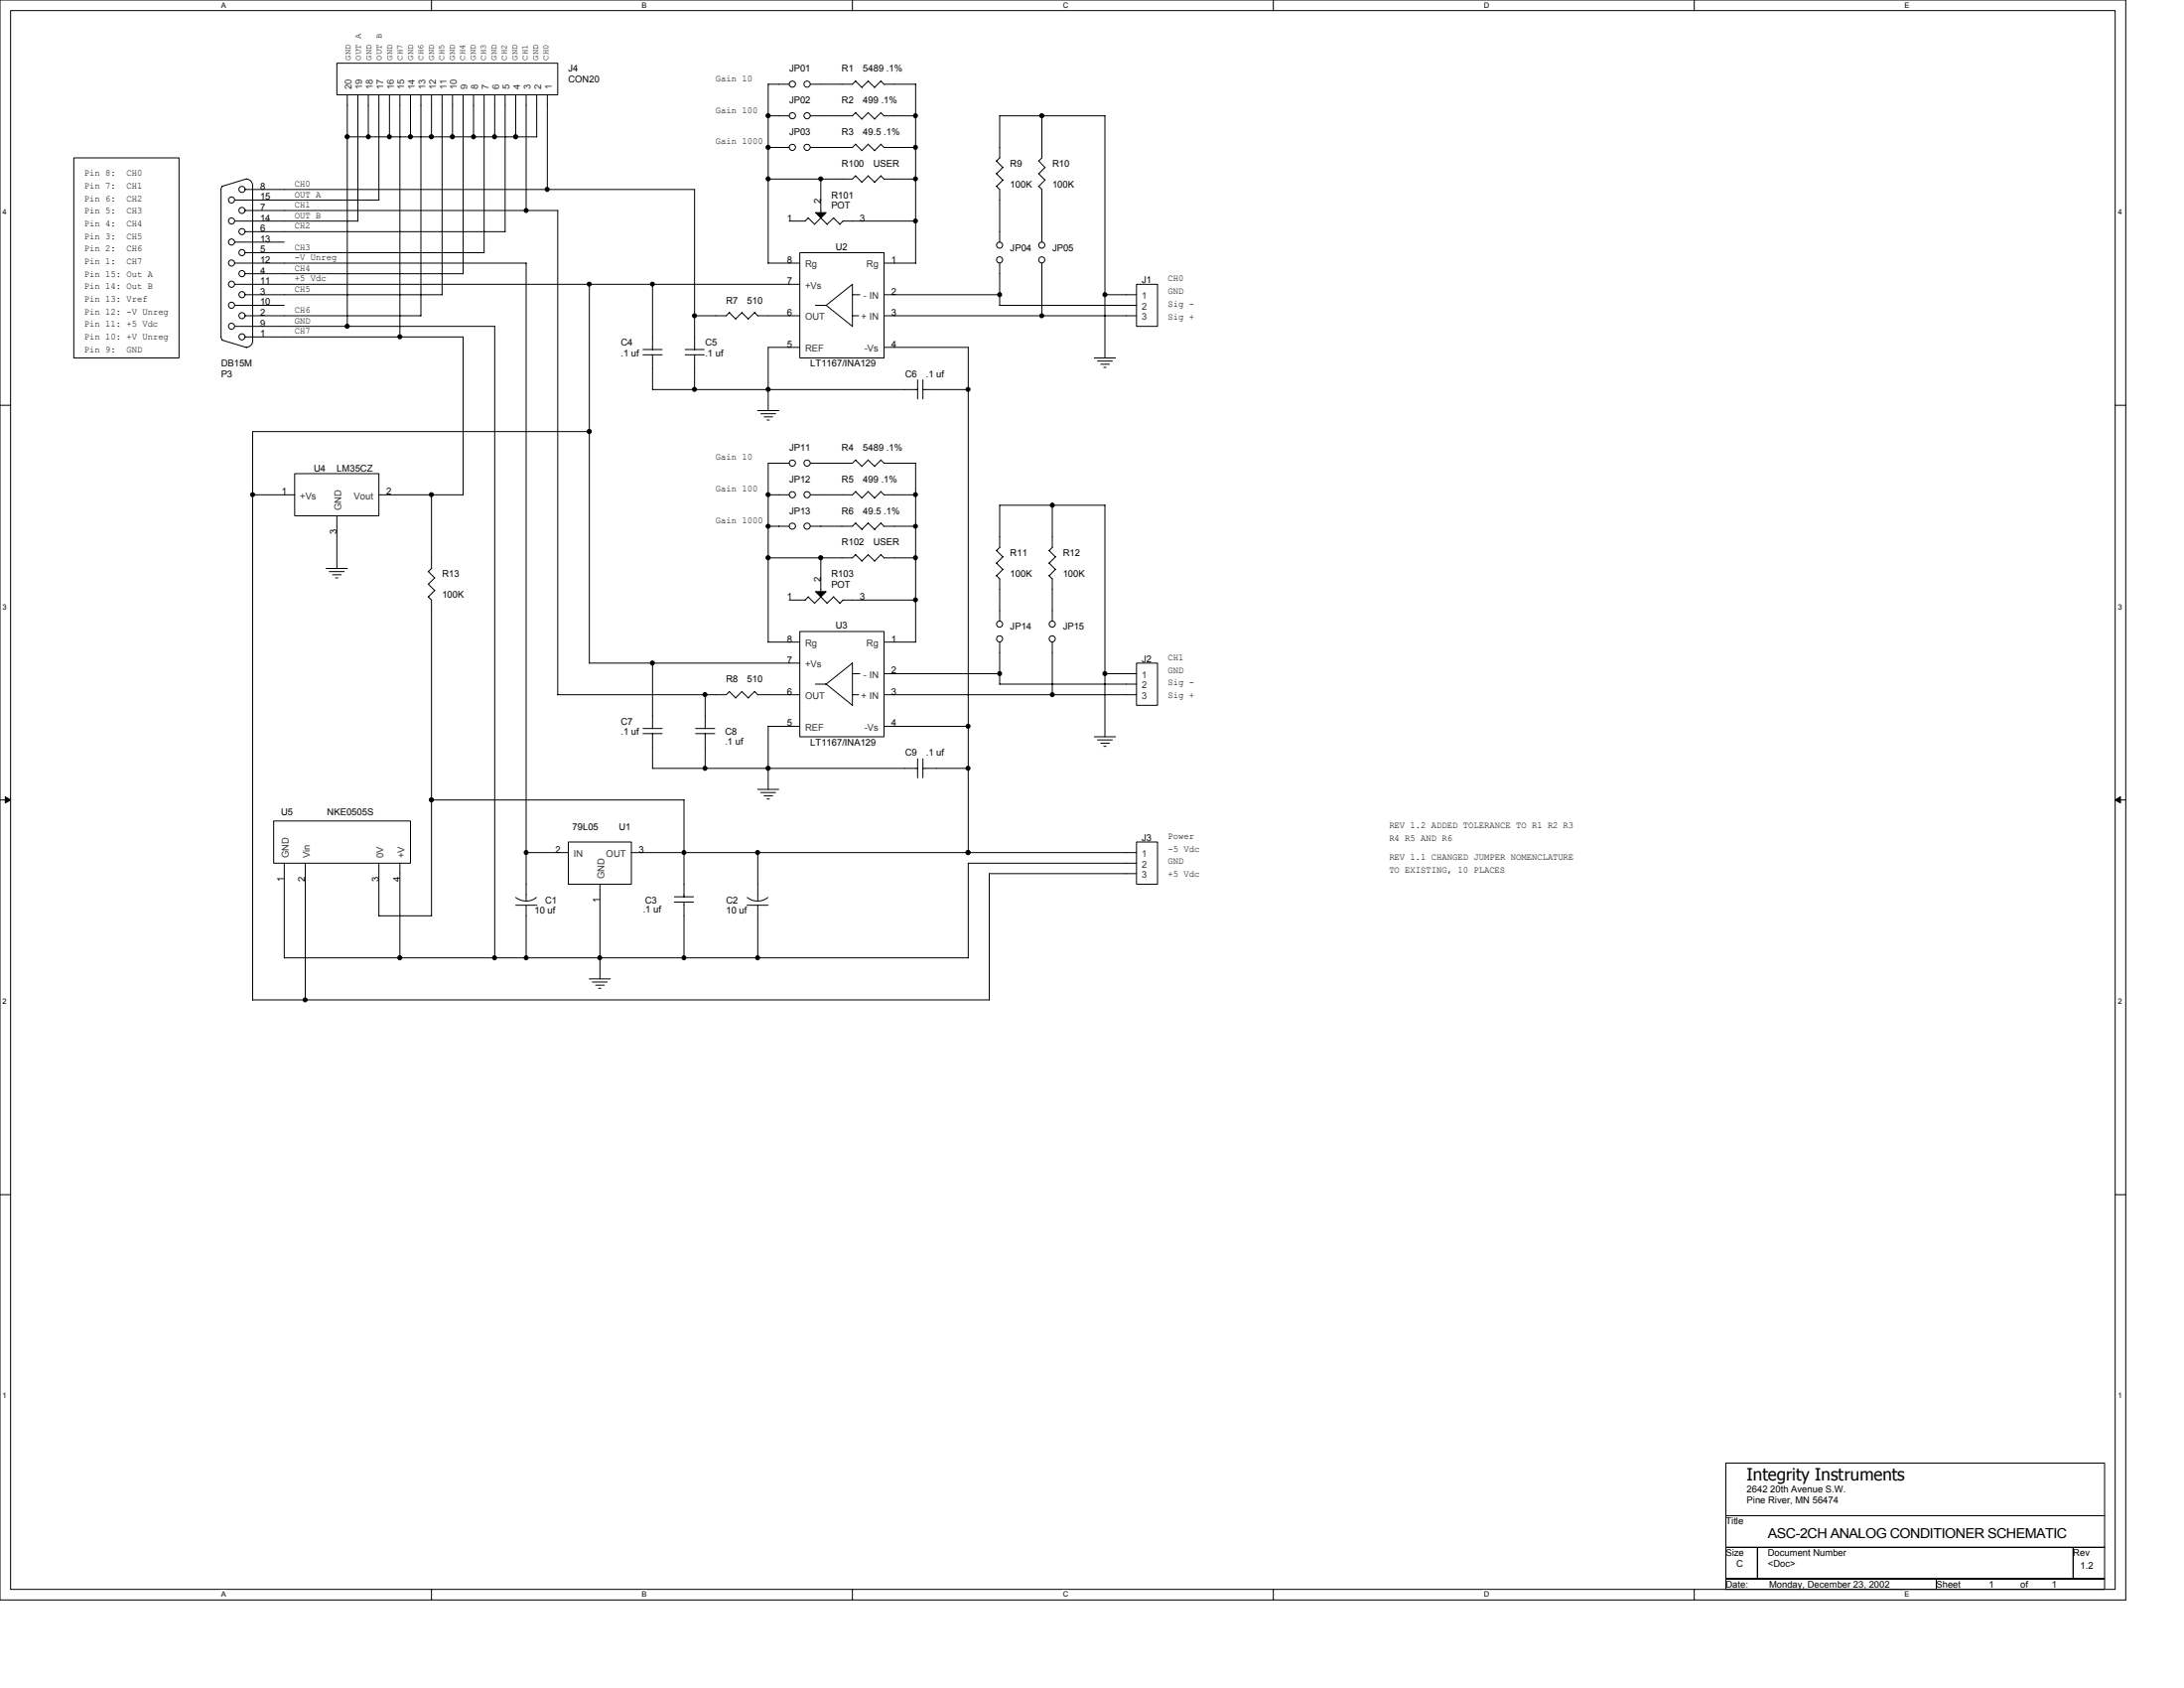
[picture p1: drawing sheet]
<svg xmlns="http://www.w3.org/2000/svg" width="279mm" height="216mm" viewBox="0 0 279 216" stroke-linecap="round" stroke-linejoin="round" font-family="sans-serif">
<path d="M0 0h271.9v204.6h-271.9zM1.4 1.4h269.2v201.9h-269.2z" fill="none" stroke="#000" stroke-width=".13"/>
<g fill="#fff">
<path d="M28.3 .1h.6v1.1h-.6z"/>
<path d="M28.3 203.4h.6v1.1h-.6z"/>
</g>
<path d="M55.2 0v1.4M55.2 203.3v1.3" fill="none" stroke="#000" stroke-width=".13"/>
<g fill="#fff">
<path d="M82.1 .1h.7v1.1h-.7z"/>
<path d="M82.1 203.4h.7v1.1h-.7z"/>
</g>
<path d="M109.1 0v1.4M109.1 203.3v1.3" fill="none" stroke="#000" stroke-width=".13"/>
<g fill="#fff">
<path d="M136 .1h.7v1.1h-.7z"/>
<path d="M136 203.4h.7v1.1h-.7z"/>
</g>
<path d="M162.9 0v1.4M162.9 203.3v1.3" fill="none" stroke="#000" stroke-width=".13"/>
<g fill="#fff">
<path d="M189.8 .1h.7v1.1h-.7z"/>
<path d="M189.8 203.4h.7v1.1h-.7z"/>
</g>
<path d="M216.7 0v1.4M216.7 203.3v1.3" fill="none" stroke="#000" stroke-width=".13"/>
<g fill="#fff">
<path d="M243.7 .1h.6v1.1h-.6z"/>
<path d="M243.7 203.4h.6v1.1h-.6z"/>
<path d="M.3 26.6h.6v1h-.6z"/>
<path d="M270.9 26.6h.6v1h-.6z"/>
<path d="M.3 77.1h.6v1h-.6z"/>
<path d="M270.9 77.1h.6v1h-.6z"/>
</g>
<path d="M0 51.8h1.4M270.6 51.8h1.3" fill="none" stroke="#000" stroke-width=".13"/>
<g fill="#fff">
<path d="M.3 127.6h.6v1h-.6z"/>
<path d="M270.9 127.6h.6v1h-.6z"/>
</g>
<path d="M0 102.3h1.4M270.6 102.3h1.3" fill="none" stroke="#000" stroke-width=".13"/>
<path d="M.7 101.9l.7 .4-.7 .4zM270.6 102.3l.7-.4v.8z" fill="#000" stroke="#000" stroke-width=".13"/>
<g fill="#fff">
<path d="M.3 178h.6v1.1h-.6z"/>
<path d="M270.9 178h.6v1.1h-.6z"/>
</g>
<g fill="none" stroke="#000" stroke-width=".13">
<path d="M43.1 8.1h28.3v4h-28.3zM44.4 12.1v29.6M45.8 12.1v16.2h-15.8M47.1 12.1v5.4M48.5 12.1v13.5h-18.5M49.8 12.1v5.4M51.2 12.1v31M52.5 12.1v5.4M53.8 12.1v28.3M55.2 12.1v5.4M56.6 12.1v25.6M57.9 12.1v5.4"/>
<path d="M59.2 12.1v22.9h-27.9M60.6 12.1v5.4M61.9 12.1l.1 20.2h-30.7M63.3 12.1v5.4M64.6 12.1v17.6M66 12.1v5.4M67.3 12.1v14.8M68.7 12.1v5.4h-24.3M70 12.1v12.2M98.3 14.8h2.7M98.3 18.9h2.7M101 10.8h-2.7v22.9"/>
<path d="M109.5 10.4l.8 .8M109.5 14.4l.8 .8M109.5 10.4l-.4 .4h-5.4M109.5 14.4l-.4 .4h-5.4M109.5 18.4l-.4 .5h-5.4M111.1 10.4l.8 .8M111.1 14.4l.8 .8M111.1 18.5l.8 .8M111.1 10.4l-.8 .8M111.1 14.4l-.8 .8M111.1 18.4l-.8 .9-.8-.8M112.7 10.4l.4 .4"/>
<path d="M112.7 14.4l.4 .4M112.7 18.5l.4 .4M112.7 10.4l-.8 .8M112.7 14.4l-.8 .8M112.7 18.4l-.8 .9M113.1 10.8h4.1M113.1 14.8h4.1M113.1 18.9h4.1M117.1 10.8v22.9M133.3 14.8v5.4M141.4 14.8v31M141.4 14.8h-13.5v5.4"/>
<path d="M9.4 20.2h13.5v25.6h-13.5zM30 39.1h6.4M30 33.7h37.3M30 36.4h72.3M30 31h6.4M31.3 37.7h25.3M31.3 24.2h57.6v20.5M31.3 26.9h40.1M31.3 29.6h33.3M31.5 22.9a.82 .82 0 0 1 .8 .8M31.5 22.9l-3.1 1-.1 .3v18.9l.1 .4M32.3 23.7v19.9"/>
<path d="M67.3 33.7v81.6M71.4 26.9v62h21.5l.4-.5M75.4 36.4v48.4M83.5 36.4v8.3M94.9 40l.8 .8 .9-.8 .4 .4M94.9 40l-.8 .8M98.3 33.7h4M101 28.3h2M102.3 32.3h10.8v13.5h-10.8zM103.4 27.9l.8 .8M103.4 27.9l-.4 .4M104.3 39.1h1.4"/>
<path d="M105 27.9l.8 .8M105 22.9v4.3M105 27.9l-.8 .8M105.7 39l3.4 2.8v-5.4l-3.4 2.7M106.6 27.9l.9 .8M106.7 27.9l-.9 .8M107.8 28.3h9.4M107.9 28.3l-.5 .4M109 37.7h1M109.5 22.5l.8 .8M109.5 22.5l-.4 .4h-10.8M111.1 22.5l.8 .8"/>
<path d="M111.1 22.5l-.8 .8M112.7 22.5l.4 .4M112.7 22.5l-.8 .8M113.1 37.7h14.8M113.1 33.7h4.1M113.1 22.9h4.1M127.5 23.8l.4 .4v6.8M127.5 22.2l.8 .8-.8 .8M127.5 20.6l.8 .8M127.9 33.7v5.4M127.9 39.1h17.5M127.9 20.2l-.4 .4"/>
<path d="M128.3 21.4l-.8 .8M132.9 23.8l.4 .4v6.8M132.9 22.2l.8 .8-.8 .8M132.9 20.6l.8 .8M133.3 33.7v6.7M133.3 20.2l-.4 .4M133.7 21.4l-.8 .8M141.4 37.7h4M145.4 36.4h2.7v5.3h-2.7zM28.4 43.5l3.1 .9M30 41.7h33.3M31.3 40.4h22.5"/>
<path d="M31.3 43.1h28M32.3 43.6a.81 .81 0 0 1-.8 .8M59.2 43.1v20.2M63.3 41.7v80.8M75.4 55.2h-43.1v72.7M82.3 45.4h2.4M82.3 44.7h2.4M83.5 45.4v4.4M83.5 49.8h33.9M87.7 45.4h2.4M87.7 44.7h2.4M88.9 40.4h4l.4-.4 .8 .8"/>
<path d="M88.9 45.4v4.4M96.9 52.5h2.7M96.9 40.4h5.4M97.3 52.9h1.9M97.7 53.3h1.1M98.1 53.7h.3M101 59.2h-2.7v22.9h4M102.3 44.4h-4v8.1M109 40.4h.9M109.5 58.8l-.4 .4h-5.4M111.1 58.8l.8 .9M111.1 58.8l-.8 .9-.8-.9"/>
<path d="M112.7 58.8l.4 .5M112.7 58.8l-.8 .8M113.1 40.4h32.3M113.1 44.4h10.8M113.1 59.2h4.1M117.1 59.2v22.9M117.4 48.6v2.4M118 49.8h5.9M118.1 48.6v2.4M123.9 44.4v64.7M140 45.8h2.7M140.4 46.2h1.9"/>
<path d="M140.8 46.6h1.1M141.2 47h.3M32.3 63.3h5.4M37.7 60.6h10.8v5.4h-10.8zM41.7 72.7h2.7M42.1 73.1h1.9M42.5 73.5h1.1M42.9 73.9h.3M43.1 66v6.7M48.5 63.3h10.8M54.8 76.3l.4 .5v40.4M54.8 74.7l.8 .8"/>
<path d="M54.8 73.1l.8 .8M55.2 63.3v9.4M55.2 72.7l-.4 .4M55.6 75.5l-.8 .8M55.6 73.9l-.8 .8M98.3 63.3h2.7M98.3 67.3h2.7M101 76.8h2M103.4 76.3l.8 .9M103.4 76.3l-.4 .5M105 71.4v4.3M105 76.3l.8 .9"/>
<path d="M105 76.3l-.8 .9M106.6 76.3l.9 .9M106.7 76.3l-.9 .9M109.5 62.9l.8 .8M109.5 71l.8 .8M109.5 62.9l-.4 .4h-5.4M109.5 66.9l-.4 .4h-5.4M109.5 70.9l-.4 .5h-10.8M111.1 66.9l.8 .8M111.1 62.9l.8 .8M111.1 71l.8 .8M111.1 66.9l-.8 .8-.8-.8"/>
<path d="M111.1 62.9l-.8 .8M111.1 70.9l-.8 .9M112.7 66.9l.4 .4M112.7 62.9l.4 .4M112.7 71l.4 .4M112.7 66.9l-.8 .8M112.7 62.9l-.8 .8M112.7 70.9l-.8 .9M113.1 63.3h4.1M113.1 67.3h4.1M113.1 71.4h4.1M117.2 76.8h-9.4l-.4 .4"/>
<path d="M127.5 72l.8 .8M127.5 70.4l.8 .8-.8 .8M127.9 70l-.4 .4M128.3 72.8l-.8 .8 .4 .4v5.4M134.2 72l.8 .8M134.2 70.4l.8 .8-.8 .8M134.6 64.6v5.4M134.6 70l-.4 .4M135 72.8l-.8 .8 .4 .4v5.4M141.4 64.6v29.7M141.4 64.6h-13.5v5.4M75.4 84.8h26.9"/>
<path d="M82.3 93.8h2.4M82.3 93.2h2.4M83.5 84.8v8.4M83.5 93.8v4.5M83.5 98.3h33.9M89 93.8h2.4M89 93.2h2.4M90.2 88.9v4.3M90.2 93.8v4.5M93.3 88.5l.8 .8M94.9 88.5l.8 .8M94.9 88.4l-.8 .9"/>
<path d="M96.5 88.5l.5 .4M96.6 88.4l-.9 .9M96.9 88.9h5.4M102.3 80.8h10.8v13.4h-10.8zM102.3 92.9h-4v8.1M104.3 87.5h1.4M105.7 87.5l3.4-2.7v5.4M105.7 87.5l3.4 2.7M109 88.9h.9M109 86.2h1M113.1 88.9h32.3M113.1 86.2h14.8"/>
<path d="M113.1 82.1h4.1M113.1 92.9h10.8M117.4 97v2.5M118 98.3h5.9M118.1 97v2.5M127.9 82.1v5.4M127.9 87.5h17.5M134.6 82.1v6.8M140 94.2h2.7M140.4 94.6h1.9M140.8 95.1h1.1M141.2 95.5h.3"/>
<path d="M141.4 86.2h4M145.4 84.8h2.7v5.4h-2.7zM35 105h17.5v5.4h-17.5zM36.4 110.4v12.1h87.5M39.1 110.4v17.5M48.5 110.4v6.8M48.5 117.1h6.7M51.2 110.4v12.1M55.2 102.3h32.3M66 114.8a2.3 2.3 0 0 0 1.3 .5 2.07 2.07 0 0 0 1.3-.5M66 115.8h2.7M67.3 109.1h5.4"/>
<path d="M67.3 115.8v6.7M72.7 107.7h8.1v5.4h-8.1zM76.8 113.1v12.1M80.8 109.1h64.6M86.3 115.4h2.4M86.3 114.7h2.4M87.5 102.3v12.4M87.5 115.4v7.1M95.6 115.8h2.7M95.6 114.8a2.11 2.11 0 0 0 2.6 0M96.9 101h2.7M96.9 109.1v6.2"/>
<path d="M96.9 115.8v6.7M97.3 101.4h1.9M97.7 101.8h1.1M98.1 102.2h.3M145.4 107.7h2.7v5.4h-2.7zM145.4 110.4h-21.5v12.1M145.4 111.7h-18.8v16.2M32.3 127.9h94.3M75.4 125.2h2.7M75.8 125.6h1.9M76.2 126h1.1M76.6 126.4h.3"/>
<path d="M0 152.8h1.4M270.6 152.8h1.3M220.8 187.1h48.4v6.8h-48.4zM220.8 193.9h48.4v4h-48.4zM220.8 197.9h4v4h-4zM224.8 197.9h40.4v4h-40.4zM265.2 197.9h4v4h-4zM220.8 201.9h26.9v1.4h-26.9zM247.7 201.9h21.5v1.4h-21.5z"/>
<circle cx="101.4" cy="18.8" r=".4"/>
<circle cx="101.4" cy="10.8" r=".4"/>
<circle cx="101.4" cy="14.8" r=".4"/>
<circle cx="103.3" cy="18.8" r=".4"/>
<circle cx="103.3" cy="10.8" r=".4"/>
<circle cx="103.3" cy="14.8" r=".4"/>
<circle cx="29.6" cy="25.6" r=".39"/>
<circle cx="29.6" cy="33.6" r=".39"/>
<circle cx="29.6" cy="36.4" r=".39"/>
<circle cx="29.6" cy="28.3" r=".39"/>
<circle cx="29.6" cy="39" r=".39"/>
<circle cx="29.6" cy="31" r=".39"/>
<circle cx="31" cy="29.6" r=".39"/>
<circle cx="31" cy="37.7" r=".39"/>
<circle cx="31" cy="35" r=".39"/>
<circle cx="31" cy="24.2" r=".39"/>
<circle cx="31" cy="26.9" r=".39"/>
<circle cx="31" cy="32.3" r=".39"/>
<circle cx="127.9" cy="31.4" r=".39"/>
<circle cx="127.9" cy="33.2" r=".39"/>
<circle cx="133.3" cy="31.4" r=".39"/>
<circle cx="133.3" cy="33.2" r=".39"/>
<circle cx="29.6" cy="41.7" r=".39"/>
<circle cx="31" cy="43.1" r=".39"/>
<circle cx="31" cy="40.4" r=".39"/>
<circle cx="101.4" cy="59.2" r=".4"/>
<circle cx="103.3" cy="59.2" r=".4"/>
<circle cx="101.4" cy="67.3" r=".4"/>
<circle cx="101.4" cy="63.3" r=".4"/>
<circle cx="103.3" cy="67.3" r=".4"/>
<circle cx="103.3" cy="63.3" r=".4"/>
<circle cx="127.9" cy="79.8" r=".39"/>
<circle cx="134.6" cy="79.8" r=".39"/>
<circle cx="127.9" cy="81.7" r=".39"/>
<circle cx="134.6" cy="81.7" r=".39"/>
</g>
<g fill="#000" stroke="#000" stroke-width=".13">
<path d="M104.3 27.2h1.4l-.7 .7z" fill-rule="evenodd"/>
<path d="M104.3 75.7h1.4l-.7 .6z" fill-rule="evenodd"/>
<circle cx="44.4" cy="17.5" r=".27"/>
<circle cx="47.1" cy="17.5" r=".26"/>
<circle cx="49.8" cy="17.5" r=".26"/>
<circle cx="52.5" cy="17.5" r=".27"/>
<circle cx="55.2" cy="17.5" r=".27"/>
<circle cx="57.9" cy="17.5" r=".27"/>
<circle cx="60.6" cy="17.5" r=".26"/>
<circle cx="63.3" cy="17.5" r=".26"/>
<circle cx="66" cy="17.5" r=".27"/>
<circle cx="98.3" cy="18.8" r=".27"/>
<circle cx="98.3" cy="14.8" r=".27"/>
<circle cx="117.1" cy="18.8" r=".26"/>
<circle cx="117.1" cy="14.8" r=".26"/>
<circle cx="133.3" cy="14.8" r=".27"/>
<circle cx="67.3" cy="26.9" r=".25"/>
<circle cx="70" cy="24.2" r=".26"/>
<circle cx="75.4" cy="36.3" r=".26"/>
<circle cx="83.5" cy="36.3" r=".25"/>
<circle cx="98.3" cy="22.9" r=".26"/>
<circle cx="105" cy="22.9" r=".26"/>
<circle cx="117.1" cy="28.3" r=".26"/>
<circle cx="117.1" cy="22.9" r=".25"/>
<circle cx="127.9" cy="37.7" r=".26"/>
<circle cx="141.3" cy="37.7" r=".26"/>
<circle cx="44.4" cy="41.7" r=".27"/>
<circle cx="51.2" cy="43.1" r=".26"/>
<circle cx="75.4" cy="55.2" r=".27"/>
<circle cx="88.9" cy="40.4" r=".26"/>
<circle cx="88.9" cy="49.8" r=".26"/>
<circle cx="98.3" cy="49.8" r=".26"/>
<circle cx="123.8" cy="49.8" r=".25"/>
<circle cx="133.3" cy="40.4" r=".26"/>
<circle cx="32.3" cy="63.3" r=".26"/>
<circle cx="55.2" cy="63.3" r=".26"/>
<circle cx="98.3" cy="71.3" r=".27"/>
<circle cx="98.3" cy="67.3" r=".26"/>
<circle cx="98.3" cy="63.3" r=".26"/>
<circle cx="105" cy="71.3" r=".27"/>
<circle cx="117.1" cy="71.3" r=".26"/>
<circle cx="117.1" cy="63.3" r=".25"/>
<circle cx="117.1" cy="76.7" r=".25"/>
<circle cx="117.1" cy="67.3" r=".25"/>
<circle cx="134.6" cy="64.6" r=".26"/>
<circle cx="83.5" cy="84.8" r=".26"/>
<circle cx="90.2" cy="88.8" r=".26"/>
<circle cx="90.2" cy="98.3" r=".26"/>
<circle cx="98.3" cy="98.3" r=".27"/>
<circle cx="123.8" cy="92.9" r=".26"/>
<circle cx="123.8" cy="98.3" r=".26"/>
<circle cx="127.9" cy="86.2" r=".26"/>
<circle cx="134.6" cy="88.8" r=".26"/>
<circle cx="141.3" cy="86.2" r=".26"/>
<circle cx="55.2" cy="102.3" r=".27"/>
<circle cx="67.3" cy="109" r=".26"/>
<circle cx="87.5" cy="109" r=".26"/>
<circle cx="96.9" cy="109" r=".26"/>
<circle cx="123.8" cy="109" r=".26"/>
<circle cx="39" cy="127.9" r=".26"/>
<circle cx="51.1" cy="122.5" r=".27"/>
<circle cx="63.3" cy="122.5" r=".26"/>
<circle cx="67.3" cy="122.5" r=".26"/>
<circle cx="76.7" cy="122.5" r=".26"/>
<circle cx="87.5" cy="122.5" r=".26"/>
<circle cx="96.9" cy="122.5" r=".26"/>
</g>
<text font-size="2.2" x="223.5" y="189.3">Integrity Instruments</text>
<text font-size="1.8" x="226.2" y="196.8">ASC-2CH ANALOG CONDITIONER SCHEMATIC</text>
<g font-size="1.2" fill="#333">
<text x="45" y="11.5" transform="rotate(-90 45 11.5)">20</text>
<text x="46.4" y="11.5" transform="rotate(-90 46.4 11.5)">19</text>
<text x="47.7" y="11.5" transform="rotate(-90 47.7 11.5)">18</text>
<text x="49" y="11.5" transform="rotate(-90 49 11.5)">17</text>
<text x="50.4" y="11.5" transform="rotate(-90 50.4 11.5)">16</text>
<text x="51.7" y="11.5" transform="rotate(-90 51.7 11.5)">15</text>
<text x="53.1" y="11.5" transform="rotate(-90 53.1 11.5)">14</text>
<text x="54.4" y="11.5" transform="rotate(-90 54.4 11.5)">13</text>
<text x="55.8" y="11.5" transform="rotate(-90 55.8 11.5)">12</text>
<text x="57.1" y="11.5" transform="rotate(-90 57.1 11.5)">11</text>
<text x="58.5" y="11.5" transform="rotate(-90 58.5 11.5)">10</text>
<text x="59.8" y="11.5" transform="rotate(-90 59.8 11.5)">9</text>
<text x="61.2" y="11.5" transform="rotate(-90 61.2 11.5)">8</text>
<text x="62.5" y="11.5" transform="rotate(-90 62.5 11.5)">7</text>
<text x="63.9" y="11.5" transform="rotate(-90 63.9 11.5)">6</text>
<text x="65.2" y="11.5" transform="rotate(-90 65.2 11.5)">5</text>
<text x="66.5" y="11.5" transform="rotate(-90 66.5 11.5)">4</text>
<text x="67.9" y="11.5" transform="rotate(-90 67.9 11.5)">3</text>
<text x="69.2" y="11.5" transform="rotate(-90 69.2 11.5)">2</text>
<text x="70.6" y="11.5" transform="rotate(-90 70.6 11.5)">1</text>
<text x="103" y="34.2">Rg</text>
<text x="110.9" y="34.2">Rg</text>
<text x="103" y="36.9">+Vs</text>
<text x="103" y="40.9">OUT</text>
<text x="110.2" y="40.9">+ IN</text>
<text x="110.5" y="38.2">- IN</text>
<text x="146.1" y="38.2">1</text>
<text x="146.1" y="39.6">2</text>
<text x="146.1" y="40.9">3</text>
<text x="103" y="45">REF</text>
<text x="110.6" y="45">-Vs</text>
<text x="38.4" y="63.8">+Vs</text>
<text x="43.7" y="65.3" transform="rotate(-90 43.7 65.3)">GND</text>
<text x="45.3" y="63.8">Vout</text>
<text x="103" y="82.7">Rg</text>
<text x="110.9" y="82.7">Rg</text>
<text x="103" y="85.4">+Vs</text>
<text x="103" y="89.4">OUT</text>
<text x="110.2" y="89.4">+ IN</text>
<text x="110.5" y="86.7">- IN</text>
<text x="146.1" y="86.7">1</text>
<text x="146.1" y="88.1">2</text>
<text x="146.1" y="89.4">3</text>
<text x="103" y="93.5">REF</text>
<text x="110.6" y="93.5">-Vs</text>
<text x="36.9" y="109.7" transform="rotate(-90 36.9 109.7)">GND</text>
<text x="39.6" y="109.7" transform="rotate(-90 39.6 109.7)">Vin</text>
<text x="49" y="109.7" transform="rotate(-90 49 109.7)">0V</text>
<text x="51.7" y="109.7" transform="rotate(-90 51.7 109.7)">+V</text>
<text x="73.4" y="109.6">IN</text>
<text x="77.3" y="112.4" transform="rotate(-90 77.3 112.4)">GND</text>
<text x="77.6" y="109.6">OUT</text>
<text x="146.1" y="109.6">1</text>
<text x="146.1" y="111">2</text>
<text x="146.1" y="112.3">3</text>
</g>
<g font-size="1.2">
<text x="72.7" y="9.2">J4</text>
<text x="72.7" y="10.5">CON20</text>
<text x="91.5" y="10.4">Gain 10</text>
<text x="101" y="9.2">JP01</text>
<text x="107.7" y="9.2">R1</text>
<text x="110.4" y="9.2">5489 .1%</text>
<text x="91.5" y="14.4">Gain 100</text>
<text x="101" y="13.2">JP02</text>
<text x="101" y="17.3">JP03</text>
<text x="107.7" y="13.2">R2</text>
<text x="107.7" y="17.3">R3</text>
<text x="110.4" y="13.2">499 .1%</text>
<text x="110.4" y="17.3">49.5 .1%</text>
<text x="10.8" y="22.5">Pin 8:</text>
<text x="16.2" y="22.5">CH0</text>
<text x="37.7" y="23.9">CH0</text>
<text x="91.5" y="18.5">Gain 1000</text>
<text x="107.7" y="21.3">R100</text>
<text x="111.7" y="21.3">USER</text>
<text x="129.2" y="21.3">R9</text>
<text x="134.6" y="21.3">R10</text>
<text x="10.8" y="24.1">Pin 7:</text>
<text x="10.8" y="25.7">Pin 6:</text>
<text x="10.8" y="27.3">Pin 5:</text>
<text x="10.8" y="29">Pin 4:</text>
<text x="16.2" y="24.1">CH1</text>
<text x="16.2" y="25.7">CH2</text>
<text x="16.2" y="27.3">CH3</text>
<text x="16.2" y="29">CH4</text>
<text x="33.3" y="24.2">8</text>
<text x="33.3" y="25.6">15</text>
<text x="33.3" y="26.9">7</text>
<text x="33.3" y="28.3">14</text>
<text x="33.3" y="29.6">6</text>
<text x="37.7" y="26.6">CH1</text>
<text x="37.7" y="29.3">CH2</text>
<text x="37.7" y="25.2">OUT A</text>
<text x="37.7" y="27.9">OUT B</text>
<text x="100.7" y="28.3">1</text>
<text x="105" y="26" transform="rotate(-90 105 26)">2</text>
<text x="106.4" y="25.3">R101</text>
<text x="106.4" y="26.7">POT</text>
<text x="110" y="28.3">3</text>
<text x="129.2" y="24">100K</text>
<text x="134.6" y="24">100K</text>
<text x="10.8" y="30.6">Pin 3:</text>
<text x="10.8" y="32.2">Pin 2:</text>
<text x="10.8" y="33.8">Pin 1:</text>
<text x="10.8" y="35.4">Pin 15: Out A</text>
<text x="16.2" y="30.6">CH5</text>
<text x="16.2" y="32.2">CH6</text>
<text x="16.2" y="33.8">CH7</text>
<text x="33.3" y="30.9">13</text>
<text x="33.3" y="32.3">5</text>
<text x="33.3" y="33.6">12</text>
<text x="33.3" y="35">4</text>
<text x="37.7" y="33.3">-V Unreg</text>
<text x="37.7" y="36">+5 Vdc</text>
<text x="37.7" y="31.9">CH3</text>
<text x="37.7" y="34.6">CH4</text>
<text x="100.7" y="33.6">8</text>
<text x="106.9" y="31.9">U2</text>
<text x="114" y="33.6">1</text>
<text x="129.2" y="32.1">JP04</text>
<text x="134.6" y="32.1">JP05</text>
<text x="149.4" y="36">CH0</text>
<text x="10.8" y="37">Pin 14: Out B</text>
<text x="10.8" y="38.6">Pin 13: Vref</text>
<text x="10.8" y="40.2">Pin 12: -V Unreg</text>
<text x="10.8" y="41.8">Pin 11: +5 Vdc</text>
<text x="33.3" y="36.3">11</text>
<text x="33.3" y="37.7">3</text>
<text x="33.3" y="39">10</text>
<text x="33.3" y="40.4">2</text>
<text x="33.3" y="41.7">9</text>
<text x="37.7" y="41.4">GND</text>
<text x="37.7" y="37.3">CH5</text>
<text x="37.7" y="40">CH6</text>
<text x="92.9" y="38.8">R7</text>
<text x="95.6" y="38.8">510</text>
<text x="100.7" y="36.3">7</text>
<text x="100.7" y="40.4">6</text>
<text x="114" y="37.7">2</text>
<text x="114" y="40.4">3</text>
<text x="146.1" y="36.2">J1</text>
<text x="149.4" y="37.6">GND</text>
<text x="149.4" y="39.2">Sig -</text>
<text x="149.4" y="40.9">Sig +</text>
<text x="10.8" y="43.4">Pin 10: +V Unreg</text>
<text x="10.8" y="45">Pin 9:</text>
<text x="16.2" y="45">GND</text>
<text x="28.3" y="46.9">DB15M</text>
<text x="33.3" y="43.1">1</text>
<text x="37.7" y="42.7">CH7</text>
<text x="79.4" y="44.2">C4</text>
<text x="79.4" y="45.5">.1 uf</text>
<text x="90.2" y="44.2">C5</text>
<text x="90.2" y="45.5">.1 uf</text>
<text x="100.7" y="44.4">5</text>
<text x="103.7" y="46.9">LT1167/INA129</text>
<text x="114" y="44.4">4</text>
<text x="28.3" y="48.2">P3</text>
<text x="115.8" y="48.2">C6</text>
<text x="118.5" y="48.2">.1 uf</text>
<text x="91.5" y="58.9">Gain 10</text>
<text x="101" y="57.7">JP11</text>
<text x="107.7" y="57.7">R4</text>
<text x="110.4" y="57.7">5489 .1%</text>
<text x="36.1" y="63.3">1</text>
<text x="40.1" y="60.3">U4</text>
<text x="43.1" y="60.3">LM35CZ</text>
<text x="49.4" y="63.3">2</text>
<text x="91.5" y="62.9">Gain 100</text>
<text x="101" y="61.7">JP12</text>
<text x="101" y="65.7">JP13</text>
<text x="107.7" y="65.7">R6</text>
<text x="107.7" y="61.7">R5</text>
<text x="110.4" y="65.7">49.5 .1%</text>
<text x="110.4" y="61.7">499 .1%</text>
<text x="43.1" y="68.3" transform="rotate(-90 43.1 68.3)">3</text>
<text x="91.5" y="66.9">Gain 1000</text>
<text x="107.7" y="69.8">R102</text>
<text x="111.7" y="69.8">USER</text>
<text x="129.2" y="71.1">R11</text>
<text x="136" y="71.1">R12</text>
<text x="56.6" y="73.8">R13</text>
<text x="56.6" y="76.5">100K</text>
<text x="100.7" y="76.7">1</text>
<text x="105" y="74.4" transform="rotate(-90 105 74.4)">2</text>
<text x="106.4" y="73.8">R103</text>
<text x="106.4" y="75.1">POT</text>
<text x="110" y="76.7">3</text>
<text x="129.2" y="73.8">100K</text>
<text x="136" y="73.8">100K</text>
<text x="100.7" y="82.1">8</text>
<text x="106.9" y="80.4">U3</text>
<text x="114" y="82.1">1</text>
<text x="129.2" y="80.5">JP14</text>
<text x="136" y="80.5">JP15</text>
<text x="92.9" y="87.3">R8</text>
<text x="95.6" y="87.3">510</text>
<text x="100.7" y="84.8">7</text>
<text x="100.7" y="88.8">6</text>
<text x="114" y="86.1">2</text>
<text x="114" y="88.8">3</text>
<text x="146.1" y="84.7">J2</text>
<text x="149.4" y="84.5">CH1</text>
<text x="149.4" y="86.1">GND</text>
<text x="149.4" y="87.7">Sig -</text>
<text x="149.4" y="89.3">Sig +</text>
<text x="79.4" y="92.6">C7</text>
<text x="79.4" y="94">.1 uf</text>
<text x="92.8" y="94">C8</text>
<text x="92.8" y="95.2">.1 uf</text>
<text x="100.7" y="92.9">5</text>
<text x="103.7" y="95.3">LT1167/INA129</text>
<text x="114" y="92.9">4</text>
<text x="115.8" y="96.7">C9</text>
<text x="118.5" y="96.7">.1 uf</text>
<text x="36" y="104.2">U5</text>
<text x="41.9" y="104.2">NKE0505S</text>
<text x="73.2" y="106.1">79L05</text>
<text x="79.2" y="106.1">U1</text>
<text x="146.1" y="107.6">J3</text>
<text x="149.4" y="107.3">Power</text>
<text x="177.7" y="106">REV 1.2 ADDED TOLERANCE TO R1 R2 R3</text>
<text x="177.7" y="107.6">R4 R5 AND R6</text>
<text x="36.3" y="112.8" transform="rotate(-90 36.3 112.8)">1</text>
<text x="39" y="112.8" transform="rotate(-90 39 112.8)">2</text>
<text x="48.5" y="112.8" transform="rotate(-90 48.5 112.8)">3</text>
<text x="51.1" y="112.8" transform="rotate(-90 51.1 112.8)">4</text>
<text x="71.1" y="109">2</text>
<text x="81.7" y="109">3</text>
<text x="149.4" y="108.9">-5 Vdc</text>
<text x="149.4" y="110.6">GND</text>
<text x="149.4" y="112.2">+5 Vdc</text>
<text x="177.7" y="110">REV 1.1 CHANGED JUMPER NOMENCLATURE</text>
<text x="177.7" y="111.7">TO EXISTING, 10 PLACES</text>
<text x="68.4" y="116.9">10 uf</text>
<text x="69.7" y="115.5">C1</text>
<text x="76.7" y="115.4" transform="rotate(-90 76.7 115.4)">1</text>
<text x="82.3" y="116.8">.1 uf</text>
<text x="82.5" y="115.5">C3</text>
<text x="92.9" y="115.5">C2</text>
<text x="92.9" y="116.9">10 uf</text>
<text x="223.5" y="190.9">2642 20th Avenue S.W.</text>
<text x="220.8" y="195">Title</text>
<text x="223.5" y="192.3">Pine River, MN 56474</text>
<text x="220.8" y="199">Size</text>
<text x="220.8" y="203">Date:</text>
<text x="222.1" y="200.3">C</text>
<text x="226.2" y="199">Document Number</text>
<text x="226.2" y="200.3">&lt;Doc&gt;</text>
<text x="226.3" y="203">Monday, December 23, 2002</text>
<text x="247.7" y="203">Sheet</text>
<text x="254.4" y="203">1</text>
<text x="258.5" y="203">of</text>
<text x="262.5" y="203">1</text>
<text x="265.2" y="199">Rev</text>
<text x="266.1" y="200.6">1.2</text>
</g>
<g font-size="1.1">
<text x="44.8" y="7.7" transform="rotate(-90 44.8 7.7)">GND</text>
<text x="46.2" y="7.7" transform="rotate(-90 46.2 7.7)">OUT A</text>
<text x="47.5" y="7.7" transform="rotate(-90 47.5 7.7)">GND</text>
<text x="48.8" y="7.7" transform="rotate(-90 48.8 7.7)">OUT B</text>
<text x="50.2" y="7.7" transform="rotate(-90 50.2 7.7)">GND</text>
<text x="51.5" y="7.7" transform="rotate(-90 51.5 7.7)">CH7</text>
<text x="52.8" y="7.7" transform="rotate(-90 52.8 7.7)">GND</text>
<text x="54.2" y="7.7" transform="rotate(-90 54.2 7.7)">CH6</text>
<text x="55.5" y="7.7" transform="rotate(-90 55.5 7.7)">GND</text>
<text x="56.8" y="7.7" transform="rotate(-90 56.8 7.7)">CH5</text>
<text x="58.2" y="7.7" transform="rotate(-90 58.2 7.7)">GND</text>
<text x="59.5" y="7.7" transform="rotate(-90 59.5 7.7)">CH4</text>
<text x="60.8" y="7.7" transform="rotate(-90 60.8 7.7)">GND</text>
<text x="62.2" y="7.7" transform="rotate(-90 62.2 7.7)">CH3</text>
<text x="63.5" y="7.7" transform="rotate(-90 63.5 7.7)">GND</text>
<text x="64.8" y="7.7" transform="rotate(-90 64.8 7.7)">CH2</text>
<text x="66.2" y="7.7" transform="rotate(-90 66.2 7.7)">GND</text>
<text x="67.5" y="7.7" transform="rotate(-90 67.5 7.7)">CH1</text>
<text x="68.8" y="7.7" transform="rotate(-90 68.8 7.7)">GND</text>
<text x="70.2" y="7.7" transform="rotate(-90 70.2 7.7)">CH0</text>
</g>
<g font-size="1">
<text x="28.3" y="1">A</text>
<text x="82.1" y="1">B</text>
<text x="136" y="1">C</text>
<text x="189.8" y="1">D</text>
<text x="243.7" y="1">E</text>
<text x=".3" y="27.4">4</text>
<text x="270.9" y="27.4">4</text>
<text x=".3" y="77.9">3</text>
<text x="270.9" y="77.9">3</text>
<text x=".3" y="128.4">2</text>
<text x="270.9" y="128.4">2</text>
<text x=".3" y="178.9">1</text>
<text x="270.9" y="178.9">1</text>
<text x="28.3" y="204.3">A</text>
<text x="82.1" y="204.3">B</text>
<text x="136" y="204.3">C</text>
<text x="189.8" y="204.3">D</text>
<text x="243.7" y="204.3">E</text>
</g>
</svg>
